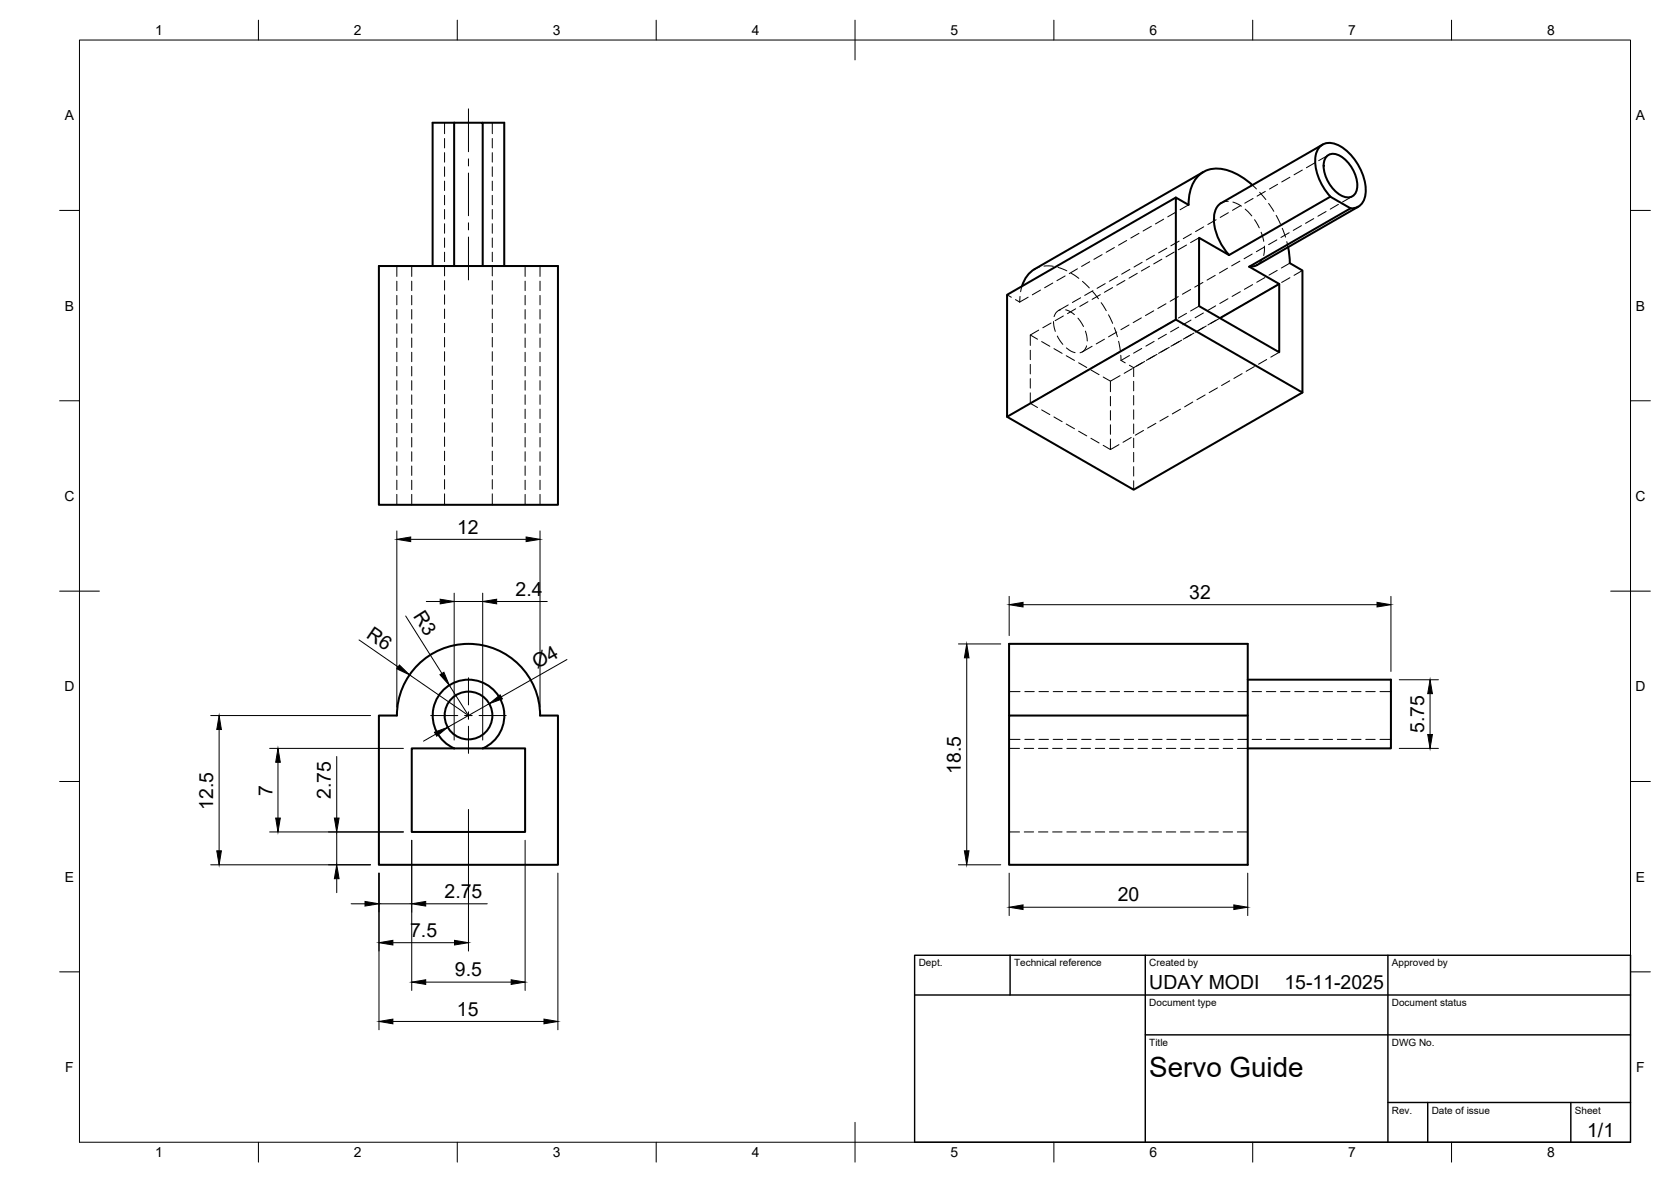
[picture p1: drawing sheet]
<svg xmlns="http://www.w3.org/2000/svg" width="420mm" height="297mm" viewBox="0 0 420 297" stroke-linecap="round" stroke-linejoin="round" font-family="sans-serif">
<!-- layer: Visible -->
<g fill="none" stroke="#000" stroke-width=".51">
<path d="M114.2 30.8h-5.4v36.1M114.2 30.8h7.2v36.1M114.2 30.8v36.1M121.4 30.8h5.4v36.1M332.5 36.4l-25.4 14.6M333.8 39.1a3.2 3.2 0 0 1 3.9 .6 9.1 9.1 0 0 1 3.5 7.7 2.49 2.49 0 0 1-1.6 2.1 2.49 2.49 0 0 1-2.5-.5 9.1 9.1 0 0 1-4.2-8.2l.2-.7zM295.7 49.6l-42.5 24.5v30.6l42.5-24.4M302.6 43.2l-42.5 24.4M307.1 51a5.2 5.2 0 0 0-1.8 5.6 14.8 14.8 0 0 0 3.7 7.5M314.9 46.5a13.1 13.1 0 0 0-10.2-4.1 7.2 7.2 0 0 0-5.7 6.7l-.1 2.4-3.2-1.9v30.7l31.8 18.3v-30.6l-3.2-1.9-.4-4M334.5 49.4l-25.5 14.7-7.5-4.3v17.1l20.1 11.6v-17.1l-7.5-4.4M334.5 49.4l5.1 3"/>
<path d="M334.5 49.4a13.3 13.3 0 0 1-3.7-10.4 3.5 3.5 0 0 1 5.4-2.7 13.4 13.4 0 0 1 7.1 12.9 3.5 3.5 0 0 1-3.7 3.1M339.6 52.4l-25.5 14.6M341.5 52l-25.4 14.6-.7 .3-1.3 .1M95.3 66.9h45v60h-45zM260.2 67.6a7.2 7.2 0 0 0-3.2 4.3M321.6 71.4l-14.9 8.6M327.5 98.6l-42.4 24.5-31.9-18.4M99.8 179.8h-4.5v37.5h45v-37.5h-4.5M99.8 179.8a18 18 0 0 1 18-18 18 18 0 0 1 18 18M253.7 179.8v-18h60v55.5h-60v-37.5h60M313.7 170.8h36v17.3h-36M114.2 188.1h-10.7v21h28.5v-21h-10.6"/>
<path d="M114.2 188.1h7.2M114.2 188.1a9 9 0 0 1-3.5-13.8 9 9 0 0 1 14.2 0 9 9 0 0 1-3.5 13.8"/>
<circle cx="117.8" cy="179.8" r="6"/>
</g>
<!-- layer: Hidden -->
<g fill="none" stroke="#000" stroke-width=".25">
<path d="M111.8 30.8v2.8M111.8 34.8v2.4M111.8 38.4v2.4M123.8 30.8v2.8M123.8 34.8v2.4M123.8 38.4v2.4M334.1 39l-2.5 1.4M111.8 41.9v2.4M111.8 45.5v2.4M111.8 49.1v2.4M111.8 52.6v2.4M111.8 56.2v2.4"/>
<path d="M111.8 59.8v2.4M123.8 41.9v2.4M123.8 45.5v2.4M123.8 49.1v2.4M123.8 52.6v2.4M123.8 56.2v2.4M123.8 59.8v2.4M286.4 58.6l-2.1 1.2M289.5 56.9l-2.1 1.1M292.6 55.1l-2.1 1.2M295.7 53.3l-2.1 1.2M298.9 51.5l-2.2 1.2"/>
<path d="M299.6 58.8l-2.1 1.2M301.5 59.8l-2.1 1.2M302.7 57l-2.1 1.2M305.8 55.2l-2.1 1.2M308.8 50.6l-.8 .1-.9 .3M308.9 53.5l-2.1 1.1M310 50.8l2.1 1M312 51.7l-2.1 1.2M313.1 52.5l1.6 1.8M314.9 46.5l1 1M315.1 49.9l-2.1 1.2M315.4 55.2l1.2 2.1"/>
<path d="M316.7 48.3l1.6 1.9M317.1 58.4l.7 2.2M318.2 48.1l-2.1 1.2M319 51.1l1.3 2M320.9 54.1l1 2.2M321.2 46.3l-2 1.2M322.4 57.4l.8 2.2M324.1 58.5l-2 1.2M324.3 44.5l-2 1.2M327.2 56.7l-2 1.2M327.4 42.7l-2 1.2M330.3 54.9l-2 1.2"/>
<path d="M330.5 41l-2 1.1M333.4 53.2l-2 1.1M336.5 51.4l-2 1.2M340 49.3l-2.4 1.5M99.8 66.9v2.6M99.8 70.7v2.3M99.8 74.2v2.4M99.8 77.8v2.4M103.5 66.9v2.6M103.5 70.7v2.3M103.5 74.2v2.4M103.5 77.8v2.4"/>
<path d="M111.8 63.4v2.4M111.8 66.9v2.4M111.8 70.5v2.4M111.8 74.1v2.4M111.8 77.7v2.3M123.8 63.4v2.4M123.8 66.9v2.4M123.8 70.5v2.4M123.8 74.1v2.4M123.8 77.7v2.3M132 66.9v2.6M132 70.7v2.3"/>
<path d="M132 74.2v2.4M132 77.8v2.4M135.8 66.9v2.6M135.8 70.7v2.3M135.8 74.2v2.4M135.8 77.8v2.4M253.2 74.1l1.1 .6M255.3 75.3l1.1 .6M256.5 74.5l-.1 1.4M257 71.9l-.4 1.4M258.5 74.7l-2.1 1.2M261.3 67.1l-1.2 .5"/>
<path d="M261.6 72.9l-2 1.2M262.5 66.9h2.4M264.7 71.1l-2 1.2M266 67.2l2.2 .9M266.7 77.8l-.9 .5-.8 1.3M267.4 79.4l-2.1 1.2M267.8 69.3l-2.1 1.2M267.9 77.9l1.4 .5 .9 .7M268.6 76.6l-2.5 1.4M269.3 68.6l2 1.4M270.5 77.6l-2.1 1.2M270.9 67.5l-2 1.3"/>
<path d="M271 80l1.4 2M271.7 74.8l-2.1 1.2M272.2 70.7l1.7 1.7M273.6 75.8l-2.1 1.2M274 65.8l-2.1 1.2M274.7 73.2l1.5 1.9M274.8 73.1l-2.1 1.1M276.7 74l-2.1 1.2M276.9 76.1l1.3 2M277.1 64l-2.1 1.2M277.9 71.3l-2.1 1.2M278.7 79.1l1.1 2.2"/>
<path d="M279.8 72.3l-2.1 1.2M280.2 62.2l-2.1 1.2M281 69.5l-2.1 1.2M282.9 70.5l-2.1 1.2M283.3 60.4l-2.1 1.2M284.1 67.7l-2.1 1.2M286 68.7l-2.1 1.2M287 79.9l-2.1 1.2M287.2 65.9l-2.1 1.2M289.1 66.9l-2.1 1.2M290.1 78.1l-2.1 1.2M290.3 64.1l-2.1 1.2"/>
<path d="M292.1 65.1l-2 1.2M293.2 76.3l-2.1 1.2M293.4 62.4l-2.1 1.1M295.2 63.4l-2 1.1M296.3 74.5l-2.1 1.2M296.5 60.6l-2.1 1.2M298.3 61.6l-2 1.2M298.3 78.7l-2 1.2M299.4 72.8l-2.1 1.1M301.5 76.9l-2.1 1.3M302.5 71l-2.1 1.2M302.6 78.7l-2.1 1.1"/>
<path d="M305.6 69.2l-2.1 1.2M305.7 76.9l-2.1 1.2M306.7 80l-2.4 1.3M308.7 67.4l-2.1 1.2M308.8 75.1l-2.1 1.2M308.8 78.7l-2 1.2M311.8 65.6l-2.1 1.2M311.9 73.3l-2.1 1.2M312 76.9l-2.1 1.2M314.9 63.8l-2.1 1.2M315 71.5l-2.1 1.2M315 75.1l-2 1.2"/>
<path d="M317.3 65.3l-.5 .7-.7 .6M317.9 61.8l-.2 2.4M317.9 62.1l-2 1.2M318.1 69.8l-2.1 1.1M318.1 73.3l-2 1.2M321.1 60.3l-2.1 1.2M321.1 68l-2 1.1M321.2 71.6l-2 1.2M323.6 60.7l.3 1.4M324.3 66.1l-2.1 1.3M324.3 69.8l-2 1.2M327.5 68l-2.1 1.2"/>
<path d="M99.8 81.4v2.4M99.8 84.9v2.4M99.8 88.5v2.4M99.8 92.1v2.4M99.8 95.7v2.4M99.8 99.2v2.4M103.5 81.4v2.4M103.5 84.9v2.4M103.5 88.5v2.4M103.5 92.1v2.4M103.5 95.7v2.4M103.5 99.2v2.4"/>
<path d="M111.8 81.2v2.4M111.8 84.8v2.4M111.8 88.4v2.4M111.8 92v2.3M111.8 95.5v2.4M111.8 99.1v2.4M123.8 81.2v2.4M123.8 84.8v2.4M123.8 88.4v2.4M123.8 92v2.3M123.8 95.5v2.4M123.8 99.1v2.4"/>
<path d="M132 81.4v2.4M132 84.9v2.4M132 88.5v2.4M132 92.1v2.4M132 95.7v2.4M132 99.2v2.4M135.8 81.4v2.4M135.8 84.9v2.4M135.8 88.5v2.4M135.8 92.1v2.4M135.8 95.7v2.4M135.8 99.2v2.4"/>
<path d="M259.1 84.2l1.8 1M259.1 88v2.4M259.1 91.6v2.4M259.1 95.2v2.3M259.1 98.7v2.7M261.2 83l-2.1 1.2v2.6M261.9 85.8l2.1 1.2M264.3 81.2l-2.1 1.2M264.3 98.3l-2.1 1.2M264.9 80.8l.4 2.5M265 87.6l2.1 1.2M265.9 84.4l1.3 2.1"/>
<path d="M267.4 96.6l-2.1 1.2M268.1 89.4l2.1 1.2M268.1 87.4l1.2 .8 1 .4M270.5 94.8l-2.1 1.2M271.2 91.2l2.1 1.2M272.9 83.2l.5 2.5M273.2 86.9l-.6 1.1-1 .7M273.6 93l-2.1 1.2M274.3 93l2.1 1.2M274.6 87l-2.5 1.4M276.7 91.2l-2.1 1.2M277.7 85.2l-2.1 1.2"/>
<path d="M279.2 95.8v2.6M279.2 99.6v2.4M279.8 89.4l-2.1 1.2M280.2 82.4l.8 2.2M280.8 83.4l-2.1 1.3M281.3 85.8l.4 2.3M281.6 94.4l-2.4 1.4-1.8-1.1M281.8 89.3l.1 1.3M281.9 90.6l1 .6M282.9 87.7l-2.1 1.1M283.9 81.7l-2.1 1.2M284 91.8l1.1 .6"/>
<path d="M284 89.4l-2.1 1.2M284.7 92.6l-2 1.2M285.1 92.4v2.2M285.1 95.8v2.4M285.1 99.4v2.4M286 85.9l-2.1 1.2M287.1 87.6l-2.1 1.2M287.8 90.8l-2.7 1.6M289.1 84.1l-2.1 1.2M290.2 85.8l-2.1 1.2M290.9 89.1l-2.7 1.5M292.1 82.3l-2 1.2"/>
<path d="M293.3 84l-2.1 1.2M293.4 87.6l-2.1 1.2M294 87.3l-2 1.2M295.2 80.5l-2 1.2M296.4 82.2l-2.1 1.2M296.5 85.8l-2.1 1.2M297.1 85.5l-2.1 1.2M299.5 80.4l-2.1 1.2M299.6 84.1l-2.1 1.1M300.2 83.7l-2.1 1.2M302.7 82.3l-2.1 1.2M303 99.3l-2.1 1.1"/>
<path d="M303.3 81.9l-2.1 1.2M305.8 80.5l-2.1 1.2M306.1 97.5l-2.1 1.2M309.2 95.7l-2.1 1.2M312.3 93.9l-2.1 1.2M315.4 92.1l-2.1 1.2M318.5 90.3l-2.1 1.2M321.6 88.5l-2.1 1.3M99.8 102.8v2.4M99.8 106.4v2.4M99.8 109.9v2.4M99.8 113.5v2.4"/>
<path d="M99.8 117.1v2.4M103.5 102.8v2.4M103.5 106.4v2.4M103.5 109.9v2.4M103.5 113.5v2.4M103.5 117.1v2.4M111.8 102.7v2.4M111.8 106.2v2.4M111.8 109.8v2.4M111.8 113.4v2.4M111.8 117v2.3M123.8 102.7v2.4"/>
<path d="M123.8 106.2v2.4M123.8 109.8v2.4M123.8 113.4v2.4M123.8 117v2.3M132 102.8v2.4M132 106.4v2.4M132 109.9v2.4M132 113.5v2.4M132 117.1v2.4M135.8 102.8v2.4M135.8 106.4v2.4M135.8 109.9v2.4"/>
<path d="M135.8 113.5v2.4M135.8 117.1v2.4M261.2 100.1l-2.1 1.3 1.8 1M261.9 103l2.1 1.2M265 104.8l2.1 1.2M268.1 106.6l2.1 1.1M271.2 108.4l2.1 1.1M274.3 110.1l2.1 1.2M277.4 111.9l1.8 1.1M279.2 103.2v2.4M279.2 106.8v2.3M279.2 110.3v2.7"/>
<path d="M281.3 111.7l-2.1 1.3M284.4 109.9l-2 1.3M285.1 103v2.4M285.1 106.5v2.4M285.1 110.1v2.4M285.1 113.7v2.4M285.1 117.3v2.3M287.5 108.2l-2 1.2M290.6 106.4l-2 1.2M293.7 104.6l-2 1.2M296.8 102.8l-2 1.2M299.9 101l-2 1.2"/>
<path d="M99.8 120.7v2.3M99.8 124.2v2.7M103.5 120.7v2.3M103.5 124.2v2.7M111.8 120.5v2.4M111.8 124.1v2.8M123.8 120.5v2.4M123.8 124.1v2.8M132 120.7v2.3M132 124.2v2.7M135.8 120.7v2.3M135.8 124.2v2.7"/>
<path d="M285.1 120.8v2.3M253.7 173.8h2.8M257.7 173.8h2.4M261.2 173.8h2.4M264.8 173.8h2.4M268.4 173.8h2.4M272 173.8h2.3M275.5 173.8h2.4M279.1 173.8h2.4M282.7 173.8h2.4M286.3 173.8h2.3M289.8 173.8h2.4"/>
<path d="M293.4 173.8h2.4M297 173.8h2.3M300.5 173.8h2.4M304.1 173.8h2.4M307.7 173.8h2.4M311.3 173.8h2.3M314.8 173.8h2.4M318.4 173.8h2.4M322 173.8h2.4M325.5 173.8h2.4M329.1 173.8h2.4M332.7 173.8h2.4"/>
<path d="M336.3 173.8h2.3M339.8 173.8h2.4M343.4 173.8h2.4M347 173.8h2.7M253.7 188.1h2.6M253.7 185.8h2.8M257.5 188.1h2.4M257.7 185.8h2.4M261.1 188.1h2.4M261.2 185.8h2.4M264.7 188.1h2.4M264.8 185.8h2.4"/>
<path d="M268.2 188.1h2.4M268.4 185.8h2.4M271.8 188.1h2.4M272 185.8h2.3M275.4 188.1h2.4M275.5 185.8h2.4M279 188.1h2.3M279.1 185.8h2.4M282.5 188.1h2.4M282.7 185.8h2.4M286.1 188.1h2.4M286.3 185.8h2.3"/>
<path d="M289.7 188.1h2.4M289.8 185.8h2.4M293.3 188.1h2.3M293.4 185.8h2.4M296.8 188.1h2.4M297 185.8h2.3M300.4 188.1h2.4M300.5 185.8h2.4M304 188.1h2.3M304.1 185.8h2.4M307.6 188.1h2.3M307.7 185.8h2.4"/>
<path d="M311.1 188.1h2.6M311.3 185.8h2.3M314.8 185.8h2.4M318.4 185.8h2.4M322 185.8h2.4M325.5 185.8h2.4M329.1 185.8h2.4M332.7 185.8h2.4M336.3 185.8h2.3M339.8 185.8h2.4M343.4 185.8h2.4M347 185.8h2.7"/>
<path d="M253.7 209.1h2.6M257.5 209.1h2.4M261.1 209.1h2.4M264.7 209.1h2.4M268.2 209.1h2.4M271.8 209.1h2.4M275.4 209.1h2.4M279 209.1h2.3M282.5 209.1h2.4M286.1 209.1h2.4M289.7 209.1h2.4M293.3 209.1h2.3"/>
<path d="M296.8 209.1h2.4M300.4 209.1h2.4M304 209.1h2.3M307.6 209.1h2.3M311.1 209.1h2.6"/>
</g>
<!-- layer: BORDER -->
<g fill="none" stroke="#000" stroke-width=".25">
<path d="M20 10.1h390v276.9h-390zM65 5.1v5M115 5.1v5M165 5.1v5M215 5.1v10M265 5.1v5M315 5.1v5M365 5.1v5M15 52.9h5M410 52.9h5M15 100.7h5M410 100.7h5"/>
<path d="M15 148.6h10M405 148.6h10M15 196.4h5M410 196.4h5M15 244.2h5M410 244.2h5M65 287v5M115 287v5M165 287v5M215 282.1v9.9M265 287v5M315 287v5"/>
<path d="M365 287v5"/>
</g>
<!-- layer: TITLEBLOCK -->
<path d="M230 240.1h180v46.9h-180zM230 250h180M254 240.1v9.9M288 240.1v46.9M349 240.1v46.9M288 260.1h122M349 277.1h61M359 277.1v9.9M395 277.1v9.9" fill="none" stroke="#000" stroke-width=".36"/>
<!-- layer: Smart Centers -->
<path d="M117.8 27.4v10.7M117.8 39.9v1.8M117.8 43.5v10.7M117.8 56v1.8M117.8 59.6v10.7M108.3 179.8h6.8M116.9 179.8h1.8M117.8 170.3v6.9M117.8 178.9v1.8M120.5 179.8h6.8M117.8 182.5v6.8" fill="none" stroke="#000" stroke-width=".25"/>
<!-- layer: FD_Dimensions -->
<g fill="none" stroke="#000" stroke-width=".25">
<path d="M99.8 133.4v44.3M103.3 135.5h29M135.8 133.4v44.3M102 154.8l9.1 14.5M107.2 151.2h3.5M114.2 149.1v36.9M114.2 151.2h7.2M121.4 149.1v36.9M124.9 151.2h12.7M253.7 149.9v9.8M257.2 152h89M349.7 149.9v18.8"/>
<path d="M53 179.8h40.2M90.3 160.8l9.8 6.8M103 169.6l14.8 10.2-4.8-7.6M123 176.9l-10.4 5.9M142.6 165.7l-16.6 9.4M241 161.8h10.6M243.1 165.3v48.5M351.8 170.8h9.9M359.6 174.3v10.3M55.1 183.3v30.5M67.8 188.1h33.6M69.9 191.6v14"/>
<path d="M84.7 190.1v15.5M109.5 184.5l-3 1.8M351.8 188.1h9.9M53 217.3h40.2M67.8 209.1h33.6M84.7 209.1v8.2M95.3 219.4v39.4M103.5 211.2v37.7M117.8 203.4v35.6M132 211.2v37.7M140.3 219.4v39.4M241 217.3h10.6"/>
<path d="M253.7 219.4v10.7M313.7 219.4v10.7M84.7 220.8v3.5M88.3 227.1h3.5M95.3 227.1h8.2M98.8 236.9h15.5M107 227.1h15.5M257.2 228h53M98.8 256.7h38M107 246.8h21.5"/>
</g>
<g fill="#000" stroke="#000" stroke-width=".25">
<path d="M99.8 135.5l3.5-.6v1.2zM132.3 134.9l3.5 .6-3.5 .6zM110.7 150.6l3.5 .6-3.5 .6zM121.4 151.2l3.5-.6v1.2zM253.7 152l3.5-.6v1.1zM346.2 151.4l3.5 .6-3.5 .5zM100.4 167.1l2.6 2.5-3.2-1.5zM110.6 169.6l1-.7 1.4 3.3zM123 176.9l2.8-2.3 .5 1zM243.1 161.8l.5 3.5h-1.1zM359.6 170.8l.6 3.5h-1.2zM55.1 179.8l.6 3.5h-1.2z"/>
<path d="M69.9 188.1l.6 3.5h-1.2zM109.2 184l3.4-1.2-2.8 2.2zM359 184.6h1.2l-.6 3.5zM54.5 213.8h1.2l-.6 3.5zM69.3 205.6h1.2l-.6 3.5zM84.1 205.6h1.2l-.6 3.5zM242.5 213.8h1.1l-.5 3.5zM84.7 217.3l.6 3.5h-1.2zM91.8 226.5l3.5 .6-3.5 .6zM95.3 236.9l3.5-.6v1.2zM103.5 227.1l3.5-.6v1.2zM114.3 236.3l3.5 .6-3.5 .6z"/>
<path d="M253.7 228l3.5-.6v1.2zM310.2 227.4l3.5 .6-3.5 .6zM95.3 256.7l3.5-.6v1.2zM103.5 246.8l3.5-.6v1.2zM128.5 246.2l3.5 .6-3.5 .6zM136.8 256.1l3.5 .6-3.5 .6z"/>
</g>
<text font-size="7" x="289" y="270.6">Servo Guide</text>
<g font-size="4.9">
<text x="114.9" y="134.1">12</text>
<text x="129.6" y="149.8">2.4</text>
<text x="103.8" y="154.9" transform="rotate(58 103.8 154.9)">R3</text>
<text x="299" y="150.5">32</text>
<text x="91.9" y="160.2" transform="rotate(35 91.9 160.2)">R6</text>
<text x="135.1" y="168.2" transform="rotate(-30 135.1 168.2)">Ø4</text>
<text x="358.1" y="184.2" transform="rotate(-90 358.1 184.2)">5.75</text>
<text x="241.6" y="194.5" transform="rotate(-90 241.6 194.5)">18.5</text>
<text x="53.6" y="203.5" transform="rotate(-90 53.6 203.5)">12.5</text>
<text x="68.5" y="199.9" transform="rotate(-90 68.5 199.9)">7</text>
<text x="83.2" y="200.8" transform="rotate(-90 83.2 200.8)">2.75</text>
<text x="111.8" y="225.7">2.75</text>
<text x="281.1" y="226.5">20</text>
<text x="103.1" y="235.4">7.5</text>
<text x="114.4" y="245.3">9.5</text>
<text x="289" y="248.5">UDAY MODI</text>
<text x="323" y="248.5">15-11-2025</text>
<text x="114.9" y="255.2">15</text>
<text x="399.1" y="285.7">1/1</text>
</g>
<g font-size="3.5">
<text x="39" y="8.8">1</text>
<text x="89" y="8.8">2</text>
<text x="139" y="8.8">3</text>
<text x="189" y="8.8">4</text>
<text x="239" y="8.8">5</text>
<text x="289" y="8.8">6</text>
<text x="339" y="8.8">7</text>
<text x="389" y="8.8">8</text>
<text x="16.3" y="30.2">A</text>
<text x="411.3" y="30.2">A</text>
<text x="16.3" y="78">B</text>
<text x="411.3" y="78">B</text>
<text x="16.2" y="125.9">C</text>
<text x="411.2" y="125.9">C</text>
<text x="16.2" y="173.7">D</text>
<text x="411.2" y="173.7">D</text>
<text x="16.3" y="221.6">E</text>
<text x="411.3" y="221.6">E</text>
<text x="16.4" y="269.4">F</text>
<text x="411.4" y="269.4">F</text>
<text x="39" y="290.8">1</text>
<text x="89" y="290.8">2</text>
<text x="139" y="290.8">3</text>
<text x="189" y="290.8">4</text>
<text x="239" y="290.8">5</text>
<text x="289" y="290.8">6</text>
<text x="339" y="290.8">7</text>
<text x="389" y="290.8">8</text>
</g>
<g font-size="2.5">
<text x="231" y="242.9">Dept.</text>
<text x="255" y="242.9">Technical reference</text>
<text x="289" y="242.9">Created by</text>
<text x="350" y="242.9">Approved by</text>
<text x="289" y="252.8">Document type</text>
<text x="350" y="252.8">Document status</text>
<text x="289" y="262.9">Title</text>
<text x="350" y="262.9">DWG No.</text>
<text x="350" y="279.9">Rev.</text>
<text x="360" y="279.9">Date of issue</text>
<text x="396" y="279.9">Sheet</text>
</g>
</svg>
